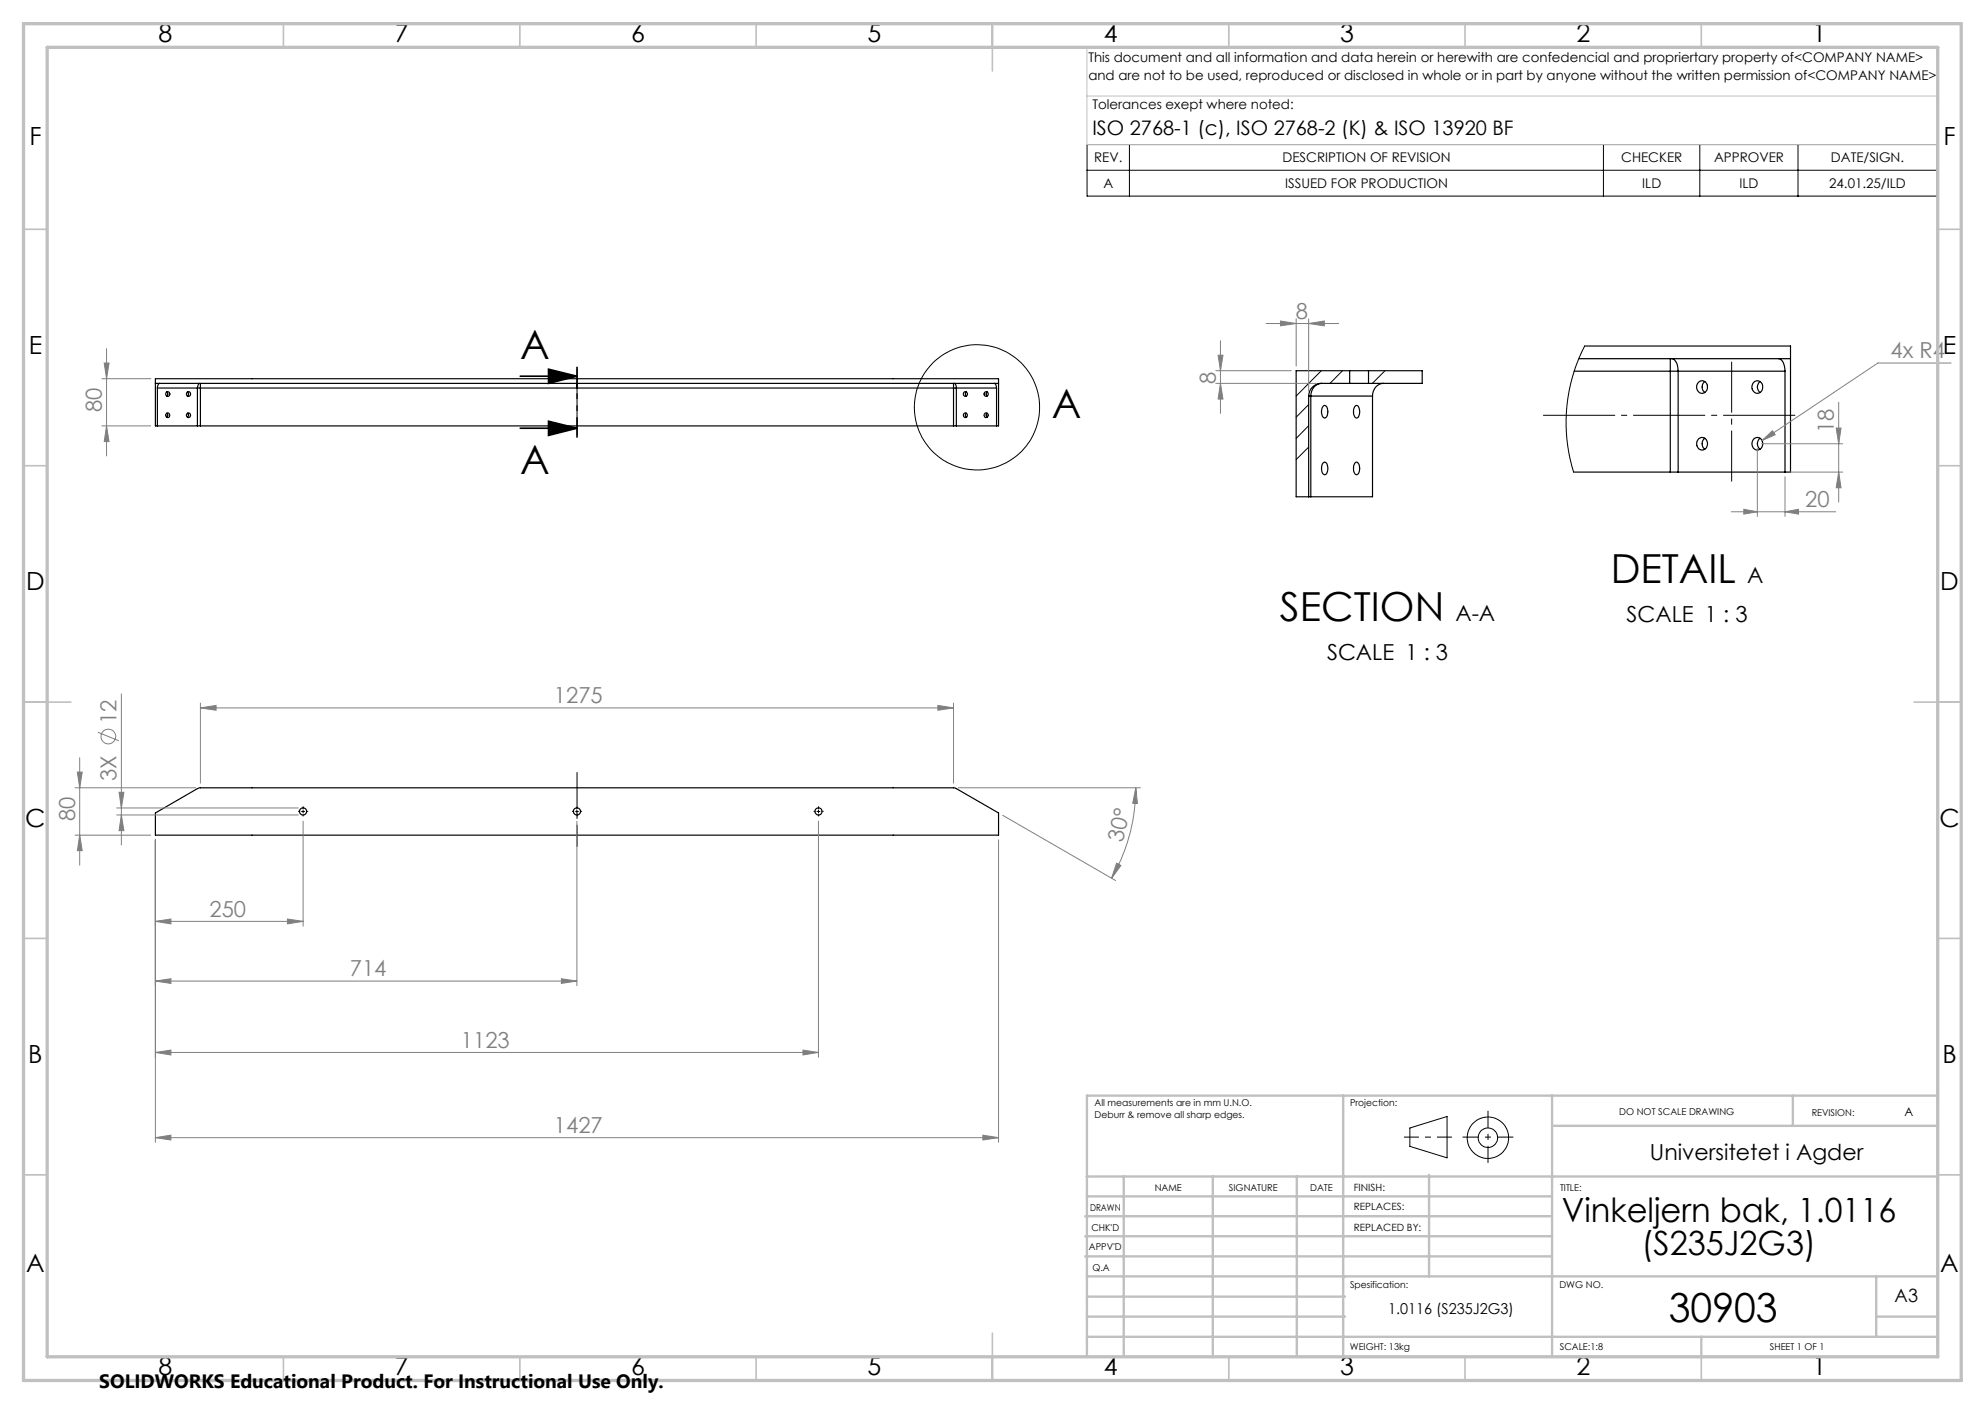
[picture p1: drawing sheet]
<svg xmlns="http://www.w3.org/2000/svg" width="420mm" height="297mm" viewBox="0 0 420 297" stroke-linecap="round" stroke-linejoin="round" font-family="sans-serif">
<g fill="none" stroke="#000" stroke-width=".25">
<path d="M285.6 78.4h4M285.6 78.4h-11.4v26.7h2.7M285.6 78.4v2.7M289.6 78.4h11.3v2.7h-11.3M289.6 78.4v2.7M333.1 78.5h20.3M334 75.9h44.8M335.3 73.2h43.5v26.7h-23.7M353.4 78.5h1.7M353.4 75.9v2.6M353.4 78.5v21.4M353.7 75.9a2.35 2.35 0 0 1 1.4 2.6"/>
<path d="M355.1 78.5h22.6M355.1 78.5v21.4M376.3 75.9a2.35 2.35 0 0 1 1.4 2.6M377.7 78.5v21.4M32.9 81.1h178.4M33.3 82.1h8.5M33.3 82.1v8M33.8 81.1a.86 .86 0 0 0-.5 1M35.3 82.9a.56 .56 0 0 1 0 .9M35.3 87.4a.56 .56 0 0 1 0 .9M39.7 82.9a.52 .52 0 0 1 0 .9M39.7 87.4a.52 .52 0 0 1 0 .9"/>
<path d="M41.8 82.1h.6M41.8 90.1h.6M41.8 90.1h-8.9v-10h178.4v10h-8.9M41.8 82.1v8M42.3 81.1a.92 .92 0 0 0-.5 1M42.4 81.1v1M42.4 90.1h159.4M42.4 82.1h159.4M42.4 82.1v8M122.1 81.1v1M201.8 82.1h.6M201.8 81.1v1"/>
<path d="M201.8 90.1h.6M201.8 82.1v8M201.9 81.1a.86 .86 0 0 1 .5 1M202.4 82.1h8.5M202.4 82.1v8M204.5 82.9a.56 .56 0 0 0 0 .9M204.5 87.4a.56 .56 0 0 0 0 .9M208.9 82.9a.56 .56 0 0 0 0 .9M208.9 87.4a.56 .56 0 0 0 0 .9M210.4 81.1a.86 .86 0 0 1 .5 1M210.9 82.1v8M276.9 83.8h.5"/>
<path d="M276.9 83.8v21.3M277.4 83.8v21.3M277.4 83.8h13M279.7 81.1a2.49 2.49 0 0 0-2.3 2.7M280 85.9l.1-.1a.96 .96 0 0 1 .9 1.3l-.1 .4a.8 .8 0 0 1-.8 .9 1.92 1.92 0 0 1-.1-2.5zM280 97.9l.2-.1a1.39 1.39 0 0 1 .7 1.9 .61 .61 0 0 1-.9 .6 2.01 2.01 0 0 1 0-2.4zM285.6 81.1h-6a2.71 2.71 0 0 0-2.7 2.7M285.6 81.1h4M286.7 97.9l.2-.1a1.01 1.01 0 0 1 .8 1.3v.4a.8 .8 0 0 1-.8 .9 2.04 2.04 0 0 1-.2-2.5zM286.8 85.9l.2-.1a1.37 1.37 0 0 1 .6 1.9 .73 .73 0 0 1-.6 .7 1.81 1.81 0 0 1-.2-2.5zM290.4 83.8v21.3h-13M292.7 81.1a2.49 2.49 0 0 0-2.3 2.7"/>
<path d="M333 99.9h20.4M353.4 99.9h1.7M359.3 81a1.18 1.18 0 0 1 1.5-.2 1.18 1.18 0 0 1 .4 1.5 1.17 1.17 0 0 1-1.4 .9 1.17 1.17 0 0 1-.8-1.5zM359.4 92.8a1.27 1.27 0 0 1 1.7 .3 1.27 1.27 0 0 1-.1 1.7 1.22 1.22 0 0 1-1.7 0 1.22 1.22 0 0 1-.1-1.7zM360.7 80.7a1.48 1.48 0 0 0 0 2.3M360.7 92.7a1.48 1.48 0 0 0 0 2.3M371 93a1.18 1.18 0 0 1 1.5-.2 1.18 1.18 0 0 1 .4 1.5 1.15 1.15 0 0 1-1.4 .9 1.15 1.15 0 0 1-.8-1.5zM371.1 80.8a1.29 1.29 0 0 1 1.9 .8 1.29 1.29 0 0 1-1.2 1.6 1.4 1.4 0 0 1-.7-2.4zM372.4 80.7a1.48 1.48 0 0 0 0 2.3M372.4 92.7a1.48 1.48 0 0 0 0 2.3M276.9 105.1h.5M32.9 172l9.4-5.4h159.6l9.4 5.4v4.7h-178.4z"/>
<circle cx="35.5" cy="83.3" r=".48"/>
<circle cx="35.5" cy="87.9" r=".47"/>
<circle cx="39.8" cy="87.9" r=".48"/>
<circle cx="39.9" cy="83.3" r=".48"/>
<circle cx="204.2" cy="83.3" r=".48"/>
<circle cx="204.3" cy="87.9" r=".47"/>
<circle cx="208.6" cy="87.9" r=".48"/>
<circle cx="208.7" cy="83.3" r=".48"/>
<circle cx="64.1" cy="171.7" r=".75"/>
<circle cx="122.1" cy="171.7" r=".75"/>
<circle cx="173.2" cy="171.7" r=".75"/>
</g>
<g fill="none" stroke="#000" stroke-width=".21">
<path d="M230 30.6h179.8v10.9h-179.8zM230 36h179.8M239 30.6v10.9M339.3 30.6v10.9M359.7 30.6v10.9M380.4 30.6v10.9M279.6 78.4l-5.4 5.4M284.1 78.4l-2.7 2.7M293.1 78.4l-2.7 2.7M335.3 73.2l-1.5 3.2-1 3-.8 3.3-.5 3.8-.1 3.9 .2 3 .6 3.6 .8 2.9M276.9 85.6l-2.7 2.7M276.9 90.1l-2.7 2.6"/>
<path d="M276.9 94.6l-2.7 2.6M63.8 171.7h.7M64.1 171.3v.7M121.8 171.7h.6M122.1 171.3v.7M172.9 171.7h.6M173.2 171.3v.7M298.3 238.6l7.9-2.4v8.7l-7.9-2.4z"/>
<circle cx="206.7" cy="86.2" r="13.2"/>
<circle cx="314.8" cy="240.7" r="2.07"/>
<circle cx="314.8" cy="240.7" r="4.4"/>
</g>
<g fill="none" stroke="#808080" stroke-width=".21">
<path d="M22 76.8h1.1l-.6 3.3zM22.5 73.8v22.6M257.2 78.4h16M257.7 75.1h1.1l-.6 3.3zM258.2 72.1v15.4M267.9 68.4h15.3M270.9 67.9l3.3 .5-3.3 .5zM274.2 67.4v10M276.9 68.4l3.3-.5v1zM276.9 67.4v15.4M412.8 76.8h-15.5l-24.5 16.4M21.6 90.1h10.3"/>
<path d="M21.6 80.1h10.3M22.5 90.1l.6 3.3h-1.1zM257.2 81.1h21.4M258.2 81.1l.6 3.3h-1.1zM371.8 94.9v14.4M372.7 93.9h17.2M372.8 93.2l2.2-2.1 .6 .9zM378.5 99.9h11.4M388.5 90.6h1l-.5 3.3zM389 99.9l.5 3.3h-1zM389 85.1v21.1M366.3 108.3h22.1"/>
<path d="M369 107.7l2.8 .6-2.8 .5zM377.7 108.3l2.8-.6v1.1zM377.7 100.9v8.4M20.7 154.9l4.5 1.8M25.7 146.8v31.9M42.4 149.8l3.3-.6v1zM42.4 148.7v17M42.4 149.8h159.4M198.4 149.2l3.4 .6-3.4 .4zM201.8 148.7v17M15.9 166.6h25.5M15.9 176.7h16"/>
<path d="M16.4 163.3h1l-.5 3.3zM16.9 176.7l.5 3.2h-1zM16.9 160.3v22.7M24.7 170.9h38.4M24.7 172.4h38.4M25.2 167.6h1l-.5 3.3zM25.7 172.4l.5 3.3h-1zM32.9 177.7v63.9M64.1 173.7v22.2M122.1 173.7v34.8M173.2 173.7v50M202.7 166.6h38.6"/>
<path d="M211.3 177.7v63.9M212.2 172.5l23.8 13.8M240.3 166.6l.4 3.4-1-.1zM240.3 166.6a38.3 38.3 0 0 1-5.1 19.2M32.9 194.9l3.3-.5v1zM32.9 194.9h31.2M60.8 194.4l3.3 .5-3.3 .5zM236.3 182.6l.9 .5-2 2.7zM32.9 207.5l3.3-.5v1zM32.9 207.5h89.2M118.8 207l3.3 .5-3.3 .5zM32.9 222.6l3.3-.5v1.1z"/>
<path d="M32.9 222.6h140.3M169.9 222.1l3.3 .5-3.3 .6zM32.9 240.7l3.3-.6v1.1zM32.9 240.7h178.4M208 240.1l3.3 .6-3.3 .5z"/>
<circle cx="22.9" cy="155.8" r="1.55"/>
</g>
<path d="M110.1 79.6h12M116.1 78.1l6 1.5-6 1.5zM110.1 90.6h12M116.1 89.1l6 1.5-6 1.5z" fill="none" stroke="#000" stroke-width=".35"/>
<path d="M122.1 163.3v15.8" fill="none" stroke="#000" stroke-width=".21" stroke-dasharray="15.2 1.3 1.3 1.3" stroke-dashoffset="7.9" stroke-linecap="butt"/>
<path d="M63.5 171.6h-.4M64.1 171v-.4M64.1 172.3v.4M64.8 171.6h.4M121.5 171.6h-.5M122.1 171v-.4M122.1 172.3v.4M122.7 171.6h.5M172.6 171.6h-.5M173.2 171v-.4M173.2 172.3v.4M173.8 171.6h.5" fill="none" stroke="#000" stroke-width=".21" stroke-dasharray="15.2 1.3 1.3 1.3" stroke-linecap="butt"/>
<path d="M122.1 92.1v-14" fill="none" stroke="#000" stroke-width=".21" stroke-dasharray="15.2 1.3 1.3 1.3" stroke-dashoffset="10.1" stroke-linecap="butt"/>
<path d="M366.4 76.5v25.4" fill="none" stroke="#000" stroke-width=".21" stroke-dasharray="15.2 1.3 1.3 1.3" stroke-dashoffset="4.5" stroke-linecap="butt"/>
<path d="M326.1 87.9h54.2" fill="none" stroke="#000" stroke-width=".21" stroke-dasharray="15.2 1.3 1.3 1.3" stroke-dashoffset="-.4" stroke-linecap="butt"/>
<path d="M122.1 77.6v15" fill="none" stroke="#000" stroke-width=".35" stroke-dasharray="6.3 1.3 1.3 1.3 1.3 1.3" stroke-dashoffset="2" stroke-linecap="butt"/>
<path d="M297.1 240.5h10.1" fill="none" stroke="#000" stroke-width=".21" stroke-dasharray="15.2 1.3 1.3 1.3" stroke-dashoffset="12.1" stroke-linecap="butt"/>
<path d="M314.8 235v11" fill="none" stroke="#000" stroke-width=".21" stroke-dasharray="15.2 1.3 1.3 1.3" stroke-dashoffset="11.6" stroke-linecap="butt"/>
<path d="M309.5 240.5h10.7" fill="none" stroke="#000" stroke-width=".21" stroke-dasharray="15.2 1.3 1.3 1.3" stroke-dashoffset="11.8" stroke-linecap="butt"/>
<path d="M230 10v20.6h180M230.5 10h179.5v33M230 20.3h180" fill="none" stroke="#c0c0c0" stroke-width=".21"/>
<g fill="none" stroke="#c0c0c0" stroke-width=".35">
<path d="M60 5v5M110 5v5M160 5v5M210 5v10M260 5v5M310 5v5M360 5v5M5 48.5h5M410 48.5h5M5 98.5h5M410 98.5h5M5 148.5h10"/>
<path d="M405 148.5h10M5 198.5h5M410 198.5h5M5 248.5h5M410 248.5h5M60 287v5M110 287v5M160 287v5M210 282v10M260 287v5M310 287v5M360 287v5"/>
</g>
<g fill="none" stroke="#c0c0c0" stroke-width=".5">
<path d="M284.2 231.8v55.2M328.4 231.8v55.2M328.8 238.2h81.2M379.3 231.8v6.4M410 231.8h-180v55.2M229.6 257.3h98.8M230 248.9h179.6M230 253.1h98.4M237.8 248.8v38.2M256.6 248.9v38.2M274.4 248.8v38.2M302.4 248.5v21.5"/>
<path d="M229.6 265.8h98.8M229.6 261.5h98.8M230 278.5h54.6M230 274.3h54.6M230 270h180M397 278.5h13M397 270v12.8M230 282.8h180M360 282.8v4.2"/>
</g>
<path d="M5 5h410v287h-410zM10 10h400v277h-400z" fill="none" stroke="#c0c0c0" stroke-width=".7"/>
<path d="M116.1 78.1l6 1.5-6 1.5zM116.1 89.1l6 1.5-6 1.5z" fill="#000"/>
<g fill="#808080">
<path d="M369 107.7l2.8 .6-2.8 .5zM377.7 108.3l2.8-.6v1.1zM372.8 93.2l2.8-1.2-.6-.9z"/>
<path d="M236.3 182.6l.9 .5-2 2.7zM240.3 166.6l.4 3.4-1-.1z"/>
<path d="M389 99.9l.5 3.3h-1zM388.5 90.6h1l-.5 3.3z"/>
<path d="M16.9 176.7l.5 3.2h-1zM16.4 163.3h1l-.5 3.3z"/>
<path d="M22.5 90.1l.6 3.3h-1.1zM22 76.8h1.1l-.6 3.3z"/>
<path d="M258.2 81.1l.6 3.3h-1.1zM257.7 75.1h1.1l-.6 3.3z"/>
<path d="M25.2 167.6h1l-.5 3.3zM25.7 172.4l.5 3.3h-1z"/>
<path d="M32.9 194.9l3.3-.5v1zM60.8 194.4l3.3 .5-3.3 .5zM32.9 240.7l3.3-.6v1.1zM208 240.1l3.3 .6-3.3 .5zM32.9 207.5l3.3-.5v1zM118.8 207l3.3 .5-3.3 .5zM32.9 222.6l3.3-.5v1.1zM169.9 222.1l3.3 .5-3.3 .6zM42.4 149.8l3.3-.6v1zM198.4 149.2l3.4 .6-3.4 .4z"/>
<path d="M270.9 67.9l3.3 .5-3.3 .5zM276.9 68.4l3.3-.5v1z"/>
</g>
<g font-size="8.5">
<text x="110.1" y="75.9">A</text>
<text x="222.5" y="88.5">A</text>
<text x="110.1" y="100.2">A</text>
<text x="340.8" y="123.4">DETAIL</text>
<text x="270.8" y="131.3">SECTION</text>
<text x="353.1" y="279.7">30903</text>
</g>
<g font-size="7.1">
<text x="330.4" y="258.5">Vinkeljern bak, 1.0116</text>
<text x="347.4" y="265.6">(S235J2G3)</text>
</g>
<g font-size="5.3">
<text x="33.5" y="8.9">8</text>
<text x="83.5" y="8.9">7</text>
<text x="133.5" y="8.9">6</text>
<text x="183.5" y="8.9">5</text>
<text x="233.5" y="8.9">4</text>
<text x="283.5" y="8.9">3</text>
<text x="333.5" y="8.9">2</text>
<text x="383.5" y="8.9">1</text>
<text x="6.2" y="30.7">F</text>
<text x="411.2" y="30.7">F</text>
<text x="6.1" y="74.9">E</text>
<text x="411.1" y="74.9">E</text>
<text x="5.5" y="124.9">D</text>
<text x="410.5" y="124.9">D</text>
<text x="5.4" y="174.9">C</text>
<text x="410.4" y="174.9">C</text>
<text x="6" y="224.9">B</text>
<text x="411" y="224.9">B</text>
<text x="5.5" y="269.2">A</text>
<text x="410.5" y="269.2">A</text>
<text x="33.5" y="290.9">8</text>
<text x="83.5" y="290.9">7</text>
<text x="133.5" y="290.9">6</text>
<text x="183.5" y="290.9">5</text>
<text x="233.5" y="290.9">4</text>
<text x="283.5" y="290.9">3</text>
<text x="333.5" y="290.9">2</text>
<text x="383.5" y="290.9">1</text>
</g>
<g font-size="4.7" fill="#808080">
<text x="274.2" y="67.4">8</text>
<text x="400" y="75.8">4x R4</text>
<text x="257.2" y="81.3" transform="rotate(-90 257.2 81.3)">8</text>
<text x="21.6" y="87.2" transform="rotate(-90 21.6 87.2)">80</text>
<text x="388" y="91.6" transform="rotate(-90 388 91.6)">18</text>
<text x="382" y="107.2">20</text>
<text x="117.2" y="148.7">1275</text>
<text x="24.6" y="153.2" transform="rotate(-90 24.6 153.2)">12</text>
<text x="24.6" y="165.2" transform="rotate(-90 24.6 165.2)">3X</text>
<text x="15.9" y="173.7" transform="rotate(-90 15.9 173.7)">80</text>
<text x="237.6" y="178.4" transform="rotate(-77 237.6 178.4)">30°</text>
<text x="44.3" y="193.9">250</text>
<text x="74" y="206.5">714</text>
<text x="97.5" y="221.6">1123</text>
<text x="117.2" y="239.6">1427</text>
</g>
<g font-size="4.7">
<text x="369.7" y="123.4">A</text>
<text x="307.9" y="131.3">A-A</text>
<text x="344.2" y="131.6">SCALE 1 : 3</text>
<text x="280.8" y="139.5">SCALE 1 : 3</text>
<text x="349.1" y="245.3">Universitetet i Agder</text>
</g>
<text font-size="4.2" x="231.1" y="28.5">ISO 2768-1 (c), ISO 2768-2 (K) &amp; ISO 13920 BF</text>
<text font-size="4.1" x="21" y="293.7">SOLIDWORKS Educational Product. For Instructional Use Only.</text>
<text font-size="3.9" x="400.9" y="275.5">A3</text>
<text font-size="3.2" x="293.7" y="277.9">1.0116 (S235J2G3)</text>
<g font-size="2.8">
<text x="230.3" y="13.1">This document and all information and data herein or herewith are confedencial and propriertary property of&lt;COMPANY NAME&gt;</text>
<text x="230.3" y="16.9">and are not to be used, reproduced or disclosed in whole or in part by anyone without the written permission of&lt;COMPANY NAME&gt;</text>
<text x="231.1" y="23.1">Tolerances exept where noted:</text>
<text x="231.5" y="34.3">REV.</text>
<text x="271.4" y="34.3">DESCRIPTION OF REVISION</text>
<text x="343" y="34.3">CHECKER</text>
<text x="362.7" y="34.3">APPROVER</text>
<text x="387.4" y="34.3">DATE/SIGN.</text>
<text x="233.5" y="39.8">A</text>
<text x="271.9" y="39.8">ISSUED FOR PRODUCTION</text>
<text x="347.5" y="39.8">ILD</text>
<text x="368" y="39.8">ILD</text>
<text x="387" y="39.8">24.01.25/ILD</text>
</g>
<text font-size="2.5" x="402.9" y="236.1">A</text>
<g font-size="2.1">
<text x="286.4" y="251.9">FINISH:</text>
<text x="286.5" y="256">REPLACES:</text>
<text x="286.5" y="260.3">REPLACED BY:</text>
</g>
<g font-size="2">
<text x="231.6" y="234">All measurements are in mm U.N.O.</text>
<text x="285.6" y="234">Projection:</text>
<text x="231.6" y="236.5">Deburr &amp; remove all sharp edges.</text>
<text x="342.6" y="236">DO NOT SCALE DRAWING</text>
<text x="383.3" y="236.2">REVISION:</text>
<text x="244.3" y="252">NAME</text>
<text x="260" y="251.9">SIGNATURE</text>
<text x="277.2" y="251.9">DATE</text>
<text x="330.1" y="251.9">TITLE:</text>
<text x="230.6" y="256.1">DRAWN</text>
<text x="230.9" y="260.3">CHK'D</text>
<text x="230.4" y="264.4">APPV'D</text>
<text x="231.1" y="268.8">Q.A</text>
<text x="285.6" y="272.5">Spesification:</text>
<text x="330" y="272.5">DWG NO.</text>
<text x="285.6" y="285.5">WEIGHT: 13kg</text>
<text x="330.1" y="285.6">SCALE:1:8</text>
<text x="374.5" y="285.6">SHEET 1 OF 1</text>
</g>
</svg>
